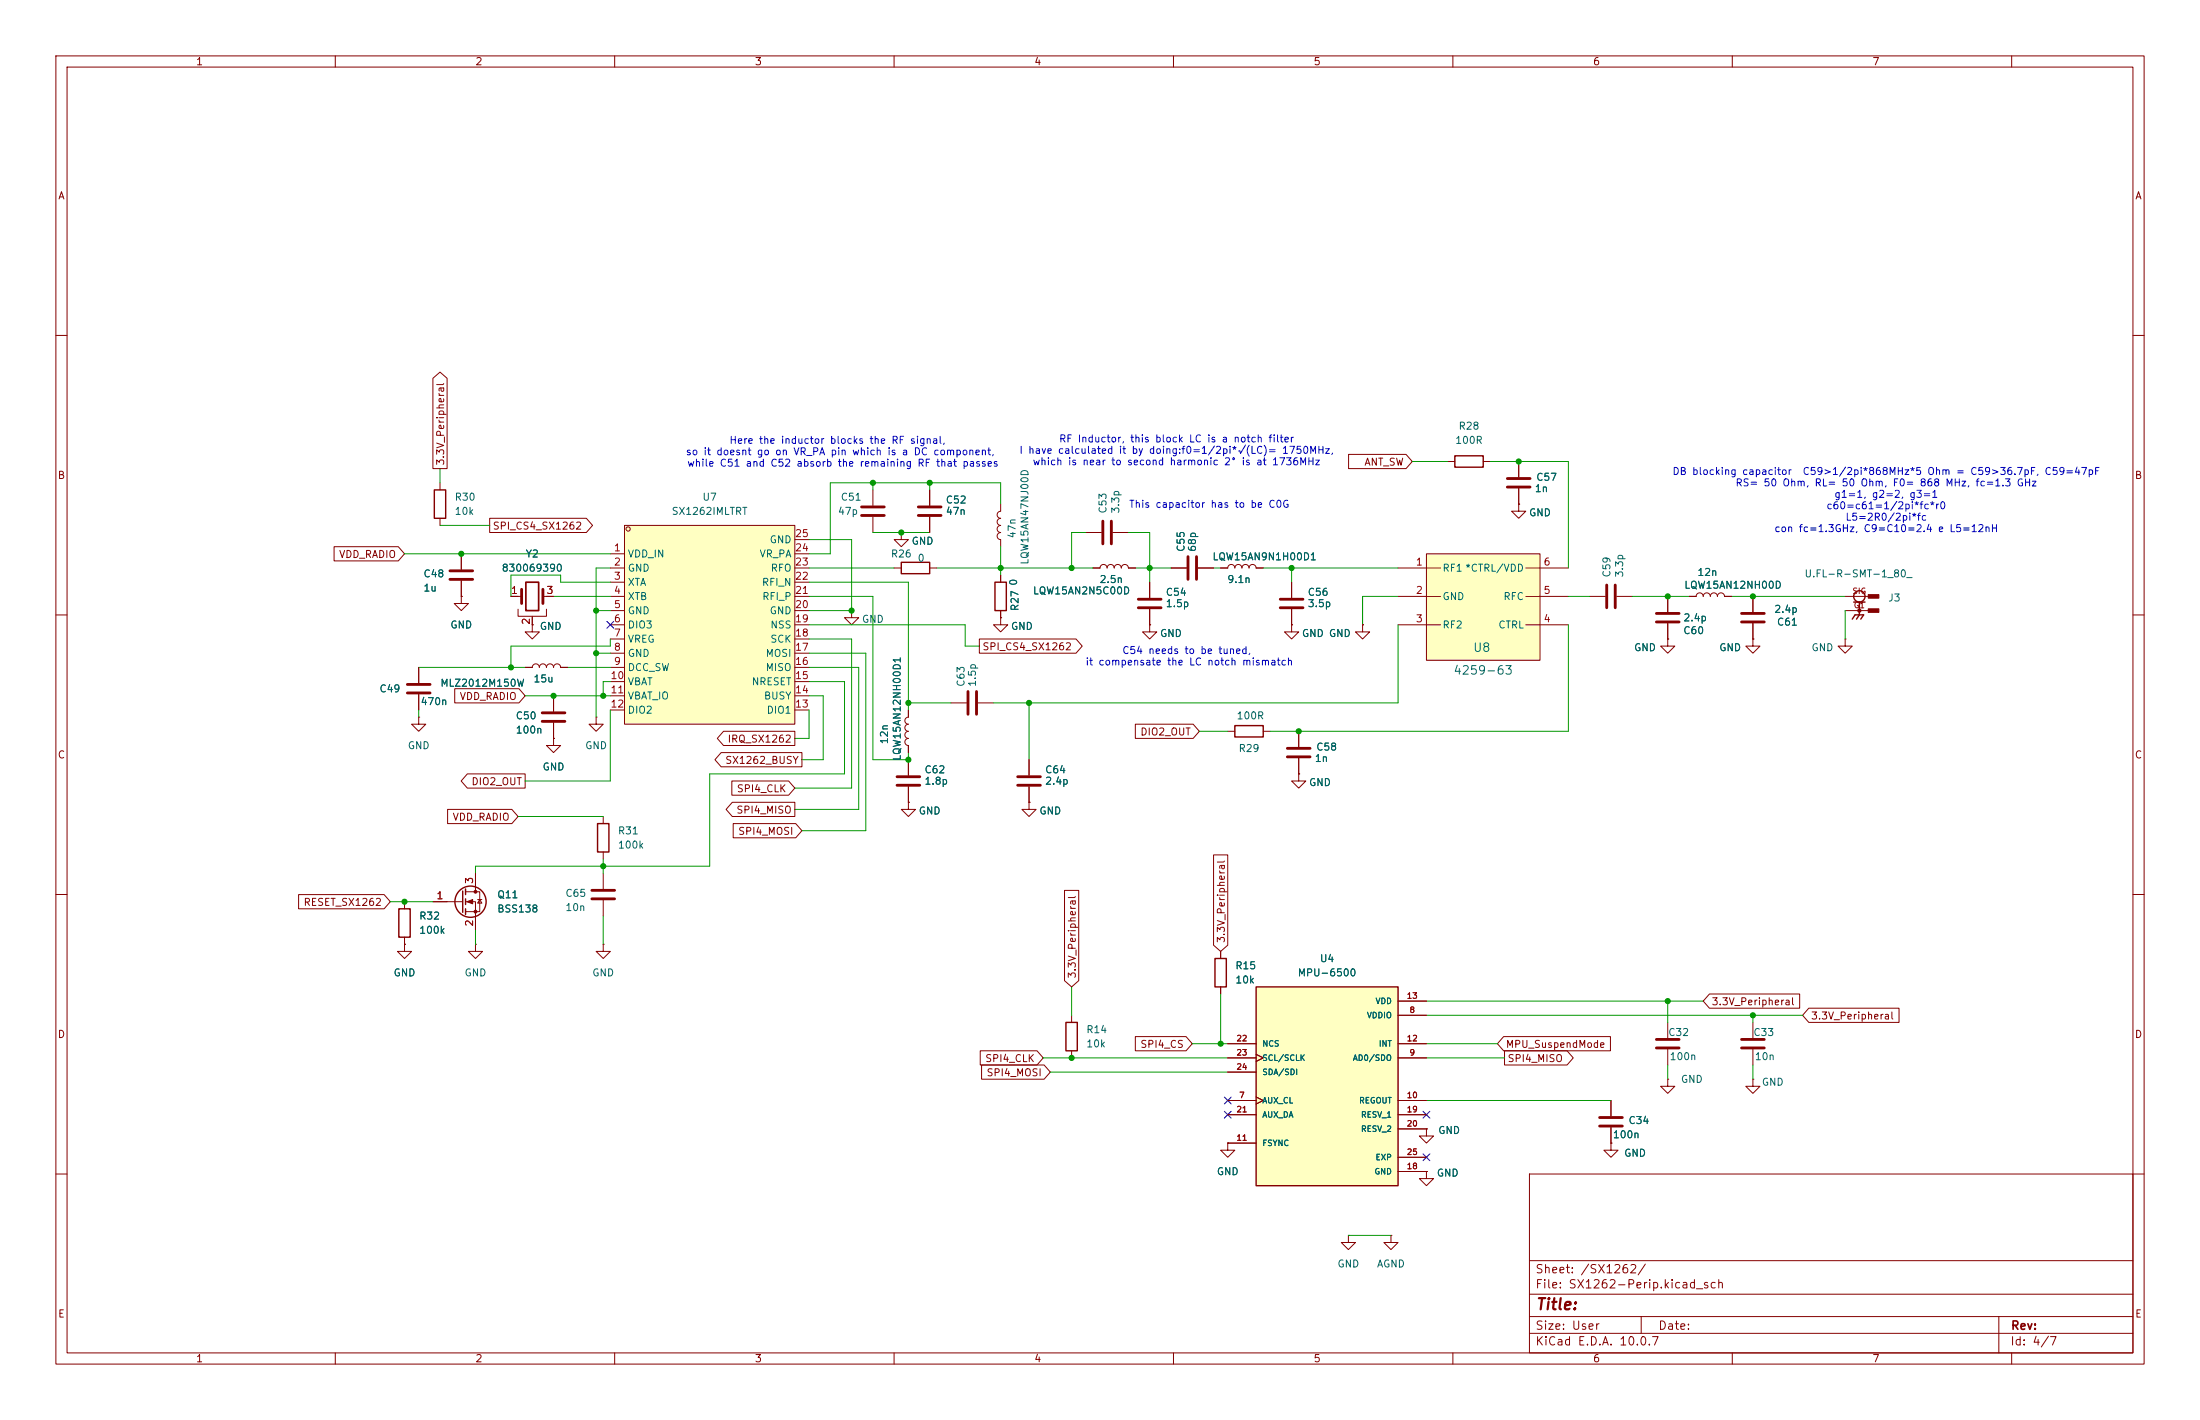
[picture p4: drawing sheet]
<svg xmlns="http://www.w3.org/2000/svg" width="394mm" height="254mm" viewBox="0 0 394 254" stroke-linecap="round" stroke-linejoin="round" font-family="sans-serif">
<g fill="none" stroke="#840000" stroke-width=".18">
<path d="M10 10h373.7v234h-373.7zM12 12h369.7v230h-369.7zM60 10v2M110 10v2M160 10v2M210 10v2M260 10v2M310 10v2M360 10v2M10 60h2M381.7 60h2M10 110h2"/>
<path d="M179.1 110.5v1.3h1.2l-1.2 1.2-1.3-1.2h1.3M179.1 110.5h.1M179.1 102.9v1.2M179.1 109.2v1.3M330.2 114.3v1.3h1.3l-1.3 1.2-1.3-1.2h1.3M330.2 114.3h.1M381.7 110h2M99.1 124.5v2.8M99.1 129.3v2.8M10 160h2M381.7 160h2M218.4 170.2v1.3"/>
<path d="M218.4 176.5v1.3M191.8 181.6v1.3M191.8 188v1.2M313.7 193v1.3h1.3l-1.3 1.3-1.3-1.3h1.3M313.7 193h.1M313.7 182.9v2.8M313.7 187.7v2.8M10 210h2M219.7 204.5v1.2h1.3l-1.3 1.3-1.3-1.3h1.3M219.7 204.5h.1M255.3 201.9v1.3h1.2l-1.2 1.3-1.3-1.3h1.3M255.3 201.9h.1"/>
<path d="M255.3 209.6v1.2h1.2l-1.2 1.3-1.3-1.3h1.3M255.3 209.6h.1M273.7 210h108v32h-108zM381.7 210h2M241.3 221v1.3h1.3l-1.3 1.2-1.3-1.2h1.3M241.3 221h.1M248.9 221v1.3h1.3l-1.3 1.2-1.3-1.2h1.3M248.9 221h.1M273.7 238.5h108M273.7 235.5h108M273.7 231.5h108M273.7 225.5h108"/>
<path d="M293.7 235.5v3M357.7 235.5v6.5M60 242v2M110 242v2M160 242v2M210 242v2M260 242v2M310 242v2M360 242v2"/>
</g>
<path d="M178.1 104.1h2v5.1h-2zM217.4 171.5h2.1v5h-2.1zM190.8 182.9h2v5.1h-2z" fill="none" stroke="#840000" stroke-width=".25"/>
<path d="M97 127.5h4.1M97 129h4.1M311.7 185.9h4M311.7 187.5h4" fill="none" stroke="#840000" stroke-width=".51"/>
<path d="M255.3 99.1h20.3v19h-20.3z" fill="#ffffc2"/>
<g fill="none" stroke="#840000" stroke-width=".18">
<path d="M255.3 99.1h20.3v19h-20.3zM250.2 101.6h7.6M250.2 106.7h7.6M250.2 111.8h7.6M273 101.6h7.7M273 106.7h7.7M273 111.8h7.7M302.3 106.7h1.2a.64 .64 0 0 1 .7-.7 .64 .64 0 0 1 .6 .7 .64 .64 0 0 1 .6-.7 .64 .64 0 0 1 .7 .7 .64 .64 0 0 1 .6-.7 .64 .64 0 0 1 .6 .7 .64 .64 0 0 1 .7-.7 .64 .64 0 0 1 .6 .7h1.3M313.7 106.7v2.8M313.7 111.5v2.8M330.2 106.7h5.1M330.2 109.2h5.1"/>
<path d="M83.3 159.5h2.6v3.6h-2.6M85.1 156.2v3.3M107.9 156.2v2.8M77.5 161.3h5.3M83.3 161.3h1.8v5.1M85.1 168.9v1.3h1.3l-1.3 1.3-1.3-1.3h1.3M85.1 168.9h.1M85.5 160.9h.7M85.9 160.9l.3 .6h-.7zM107.9 168.9v1.3h1.3l-1.3 1.3-1.2-1.3h1.2M107.9 168.9h.1M107.9 161v2.8"/>
</g>
<g fill="none" stroke="#840000" stroke-width=".25">
<path d="M331.5 110.7l.5-.7h1.5l-.5 .7M331.7 107.7h2.1M332.7 107.7v2.3l-.5 .7M82.8 159.4v3.8M83.3 159v1M83.3 160.8v1M83.3 162.6v1"/>
<circle cx="332.7" cy="109.2" r=".25"/>
<circle cx="332.7" cy="106.7" r="1.02"/>
<circle cx="84.2" cy="161.3" r="2.79"/>
</g>
<g fill="#840000" stroke="#840000" stroke-width=".18">
<path d="M83.6 161.3l1-.4v.8z"/>
<path d="M334.3 106.4h1.9v.6h-1.9z"/>
<path d="M334.3 108.9h1.9v.6h-1.9z"/>
<circle cx="85.1" cy="159.5" r=".25"/>
<circle cx="85.1" cy="163.1" r=".25"/>
</g>
<path d="M311.7 111.3h4M311.7 109.7h4M105.9 159.3h4.1M105.9 160.8h4.1" fill="none" stroke="#840000" stroke-width=".51"/>
<path d="M224.8 176.5h25.4v35.6h-25.4z" fill="#ffffc2"/>
<path d="M77.7 87.6h2.1v5.1h-2.1zM161.3 100.6h5.1v2h-5.1zM221 129.8h5.1v2h-5.1zM106.9 147.3h2.1v5.1h-2.1zM71.4 162.6h2v5h-2zM224.8 176.5h25.4v35.6h-25.4z" fill="none" stroke="#840000" stroke-width=".25"/>
<g fill="none" stroke="#840000" stroke-width=".18">
<path d="M78.7 86.4v1.2M78.7 92.7v1.3M82.5 99.1v2.8M179.1 90.2v1.2a.64 .64 0 0 0-.7 .7 .64 .64 0 0 0 .7 .6 .64 .64 0 0 0-.7 .7 .64 .64 0 0 0 .7 .6 .64 .64 0 0 0-.7 .6 .64 .64 0 0 0 .7 .7 .63 .63 0 0 0-.7 .6 .63 .63 0 0 0 .7 .6v1.3M271.8 90.2v1.2h1.2l-1.2 1.3-1.3-1.3h1.3M271.8 90.2h.1M271.8 82.6v2.7M271.8 87.4v2.8M74.9 119.4v2.8M82.5 106.7v1.3h1.3l-1.3 1.2-1.2-1.2h1.2M82.5 106.7h.1M82.5 103.9v2.8"/>
<path d="M91.4 106.7h1.9M92.7 109v1.2h5.1v-1.2M94 119.4h1.2a.64 .64 0 0 1 .7-.7 .64 .64 0 0 1 .6 .7 .64 .64 0 0 1 .7-.7 .64 .64 0 0 1 .6 .7 .64 .64 0 0 1 .6-.7 .64 .64 0 0 1 .7 .7 .64 .64 0 0 1 .6-.7 .64 .64 0 0 1 .6 .7h1.3M95.2 111.8v1.2h1.3l-1.3 1.3-1.2-1.3h1.2M95.2 111.8h.1M95.2 110.2v1.6M97.2 106.7h1.9M160 101.6h1.3M166.4 101.6h1.2M209.5 101.6h2.8M214.4 101.6h2.8M218.4 101.6h1.3a.64 .64 0 0 1 .6-.6 .64 .64 0 0 1 .7 .6 .64 .64 0 0 1 .6-.6 .64 .64 0 0 1 .6 .6 .64 .64 0 0 1 .7-.6 .64 .64 0 0 1 .6 .6 .64 .64 0 0 1 .7-.6 .64 .64 0 0 1 .6 .6h1.3"/>
<path d="M284.5 106.7h2.8M289.3 106.7h2.8M298.4 114.3v1.3h1.3l-1.3 1.2-1.2-1.2h1.2M298.4 114.3h.1M298.4 106.7v2.8M298.4 111.5v2.8M313.7 114.3v1.3h1.3l-1.3 1.2-1.3-1.2h1.3M313.7 114.3h.1M74.9 128.3v1.2h1.3l-1.3 1.3-1.2-1.3h1.2M74.9 128.3h.1M74.9 124.2v2.8M99.1 132.1v1.3h1.2l-1.2 1.2-1.3-1.2h1.3"/>
<path d="M99.1 132.1h.1M106.7 128.3v1.2h1.2l-1.2 1.3-1.3-1.3h1.3M106.7 128.3h.1M162.6 129.5a.64 .64 0 0 0-.7 .7 .64 .64 0 0 0 .7 .6 .64 .64 0 0 0-.7 .7 .64 .64 0 0 0 .7 .6 .63 .63 0 0 0-.7 .6 .63 .63 0 0 0 .7 .7v1.2M162.6 127v1.3a.63 .63 0 0 0-.7 .6 .63 .63 0 0 0 .7 .6M162.6 135.9v2.8M184.1 135.9v2.8M219.7 130.8h1.3M226.1 130.8h1.2M232.4 138.4v1.3h1.3l-1.3 1.3-1.3-1.3h1.3M232.4 138.4h.1M232.4 130.8v2.8"/>
<path d="M232.4 135.6v2.8M107.9 146.1v1.2M107.9 152.4v1.3M162.6 143.5v1.3h1.2l-1.2 1.3-1.3-1.3h1.3M162.6 143.5h.1M162.6 140.7v2.8M184.1 140.7v2.8M72.4 168.9v1.3h1.3l-1.3 1.3-1.3-1.3h1.3M72.4 168.9h.1M72.4 161.3v1.3M72.4 167.6v1.3M250.2 179.1h5.1"/>
<path d="M219.7 196.9h5.1M219.7 189.2h5.1M219.7 186.7h5.1M219.7 199.4h5.1M219.7 191.8h5.1M224.8 196.2l1.3 .7-1.3 .6M224.8 188.6l1.3 .6-1.3 .7M250.2 196.9h5.1M250.2 181.6h5.1M250.2 189.2h5.1M250.2 186.7h5.1M250.2 199.4h5.1"/>
<path d="M288.3 196.9v2.7M298.4 193v1.3h1.3l-1.3 1.3-1.2-1.3h1.2M298.4 193h.1M298.4 182.9v2.8M298.4 187.7v2.8M219.7 204.5h5.1M250.2 209.6h5.1M250.2 201.9h5.1M250.2 207h5.1M288.3 204.5v1.2h1.3l-1.3 1.3-1.3-1.3h1.3M288.3 204.5h.1M288.3 201.7v2.8"/>
</g>
<g fill="none" stroke="#840000" stroke-width=".51">
<path d="M212.6 99.6v4M214.1 99.6v4M269.7 85.6h4.1M269.7 87.1h4.1M80.5 102.1h4.1M80.5 103.6h4.1M93.3 105.4v2.6M97.2 105.4v2.6M287.5 104.6v4.1M289.1 104.6v4.1M296.4 111.3h4.1M296.4 109.7h4.1"/>
<path d="M72.9 122.4h4.1M72.9 124h4.1M160.5 138.9h4.1M182.1 138.9h4.1M230.4 133.9h4M230.4 135.4h4M160.5 140.5h4.1M182.1 140.5h4.1M286.3 199.9h4M296.4 185.9h4.1M296.4 187.5h4.1M286.3 201.4h4"/>
</g>
<path d="M94.1 104.1h2.3v5.1h-2.3z" fill="none" stroke="#840000" stroke-width=".3"/>
<path d="M111.8 94h30.4v35.5h-30.4z" fill="#ffffc2"/>
<g fill="none" stroke="#840000" stroke-width=".18">
<path d="M77.5 67.7l1.2-1.1 1.3 1.1v16.1h-2.5zM59.8 97.8h11.5l1.1 1.3-1.1 1.2h-11.5zM82.5 99.1v2.8M87.6 92.7h17.3l1.1 1.3-1.1 1.3h-17.3zM109.2 99.1h2.6M111.8 94h30.4v35.5h-30.4zM142.2 99.1h2.6M142.2 96.5h2.6M156.2 87.6v2.8M156.2 92.5v2.8M161.3 95.3v1.2h1.3l-1.3 1.3-1.3-1.3h1.3M161.3 95.3h.1"/>
<path d="M166.4 87.6v2.8M166.4 92.5v2.8M194.3 95.3h2.8M199.1 95.3h2.8M241.3 81.3h10.3l1.1 1.3-1.1 1.2h-10.3zM259.1 82.6h1.2M265.4 82.6h1.3M271.8 90.2h.1M271.8 82.6v2.7M271.8 87.4v2.8M74.9 119.4v2.8M82.5 106.7h.1"/>
<path d="M82.5 103.9v2.8M91.4 106.7h1.3M94 119.4h1.2M95.2 111.8h.1M95.2 110.5v1.3M97.8 106.7h1.3M100.3 119.4h1.3M109.2 101.6h2.6M109.2 104.1h2.6M109.2 106.7h2.6M109.2 109.2h2.6M109.2 111.8h2.6"/>
<path d="M109.2 114.3h2.6M109.2 116.8h2.6M109.2 119.4h2.6M142.2 101.6h2.6M142.2 104.1h2.6M142.2 106.7h2.6M142.2 109.2h2.6M142.2 111.8h2.6M142.2 114.3h2.6M142.2 116.8h2.6M142.2 119.4h2.6M152.4 109.2v1.3h1.3l-1.3 1.3-1.3-1.3h1.3"/>
<path d="M152.4 109.2h.1M175.3 114.3h17.3l1.1 1.3-1.1 1.2h-17.3zM179.1 110.5h.1M179.1 102.9v1.2M179.1 109.2v1.3M195.6 101.6h1.2a.64 .64 0 0 1 .7-.6 .64 .64 0 0 1 .6 .6 .64 .64 0 0 1 .7-.6 .64 .64 0 0 1 .6 .6 .64 .64 0 0 1 .6-.6 .64 .64 0 0 1 .7 .6 .64 .64 0 0 1 .6-.6 .64 .64 0 0 1 .6 .6h1.3M205.7 111.8v1.2h1.3l-1.3 1.3-1.2-1.3h1.2M205.7 111.8h.1M205.7 104.1v2.8M205.7 109v2.8M209.5 101.6h2.8M214.4 101.6h2.8"/>
<path d="M218.4 101.6h1.3M224.8 101.6h1.3M231.1 111.8v1.2h1.3l-1.3 1.3-1.2-1.3h1.2M231.1 111.8h.1M231.1 104.1v2.8M231.1 109v2.8M243.8 111.8v1.2h1.3l-1.3 1.3-1.2-1.3h1.2M243.8 111.8h.1M298.4 114.3h.1M298.4 106.7v2.8M298.4 111.5v2.8M302.3 106.7h1.2"/>
<path d="M308.6 106.7h1.3M313.7 114.3h.1M313.7 106.7v2.8M313.7 111.5v2.8M74.9 124.2v2.8M81.4 123.2h11.5l1.1 1.3-1.1 1.2h-11.5zM83.6 138.4h10.4v2.6h-10.4l-1.1-1.3zM99.1 132.1h.1M99.1 124.5v2.8M99.1 129.3v2.8M109.2 121.9h2.6M109.2 124.5h2.6"/>
<path d="M109.2 127h2.6M129.1 134.6h14.4v2.6h-14.4l-1.2-1.3zM129.5 130.8h12.7v2.6h-12.7l-1.1-1.3zM131 139.7h10.1l1.1 1.3-1.1 1.2h-10.1zM142.2 121.9h2.6M142.2 124.5h2.6M142.2 127h2.6M162.6 127v1.3M162.6 133.4v1.2M162.6 135.9v2.8M170.2 125.7h2.8M175 125.7h2.8"/>
<path d="M184.1 135.9v2.8M203.2 129.5h10.3l1.1 1.3-1.1 1.3h-10.3zM232.4 138.4h.1M232.4 130.8v2.8M232.4 135.6v2.8M80.1 144.8h11.5l1.1 1.3-1.1 1.2h-11.5zM85.1 156.2v2.6M131 143.5h11.2v2.6h-11.2l-1.1-1.3zM131.2 147.3h11.2l1.1 1.3-1.1 1.3h-11.2zM162.6 143.5h.1M162.6 140.7v2.8M184.1 143.5v1.3h1.3l-1.3 1.3-1.2-1.3h1.2"/>
<path d="M184.1 143.5h.1M184.1 140.7v2.8M190.5 159.3h2.5v16.1l-1.2 1.1-1.3-1.1zM217.2 152.9h2.5v16.2l-1.3 1.1-1.2-1.1zM53.4 160h15.3l1.1 1.3-1.1 1.3h-15.3zM72.4 168.9h.1M72.4 161.3v1.3M72.4 167.6v1.3M77.5 161.3h2.5M85.1 163.8v2.6M218.4 170.2v1.3M218.4 176.5v1.3"/>
<path d="M250.2 179.1h5.1M305.9 177.8h16.2v2.5h-16.2l-1.1-1.2zM175.4 188h10.2l1.1 1.2-1.1 1.3h-10.2zM175.7 190.5h11.1l1.2 1.3-1.2 1.2h-11.1zM203.2 185.4h9l1.2 1.3-1.2 1.3h-9zM219.7 196.9h5.1M219.7 189.2h5.1M219.7 186.7h5.1M219.7 199.4h5.1M219.7 191.8h5.1M224.8 196.2l1.3 .7-1.3 .6M224.8 188.6l1.3 .6-1.3 .7"/>
<path d="M250.2 196.9h5.1M250.2 181.6h5.1M250.2 189.2h5.1M250.2 186.7h5.1M250.2 199.4h5.1M269.1 185.4h19.1v2.6h-19.1l-1.1-1.3zM269.2 188h11.2l1.1 1.2-1.1 1.3h-11.2zM288.3 196.9v2.7M323.7 180.3h16.1v2.6h-16.1l-1.1-1.3zM219.7 204.5h.1M219.7 204.5h5.1M250.2 209.6h5.1"/>
<path d="M250.2 201.9h5.1M250.2 207h5.1M255.3 201.9h.1M255.3 209.6h.1M288.3 204.5h.1M288.3 201.7v2.8"/>
<circle cx="112.4" cy="94.6" r=".38"/>
</g>
<path d="M154.2 90.7h4M154.2 92.2h4M164.3 90.7h4.1M164.3 92.2h4.1M197.4 93.2v4.1M198.9 93.2v4.1M203.7 107.2h4.1M203.7 108.7h4.1M229.1 107.2h4.1M229.1 108.7h4.1M173.2 123.7v4.1M174.8 123.7v4.1" fill="none" stroke="#840000" stroke-width=".51"/>
<path d="M260.3 81.5h5.1v2.1h-5.1z" fill="none" stroke="#840000" stroke-width=".25"/>
<g fill="none" stroke="#009600" stroke-width=".18">
<path d="M72.4 99.1h36.8M78.7 83.8v2.6M78.7 94h8.9M144.8 96.5h7.6v12.7h-7.6M156.2 86.4v1.2M156.2 95.3h10.2M166.4 86.4v1.2M179.1 90.2v-3.8h-30.5v12.7h-3.8M179.1 97.8v5.1M194.3 95.3h-2.5v6.3M201.9 95.3h3.8v8.8M252.7 82.6h6.4"/>
<path d="M266.7 82.6h14v19M74.9 119.4h19.1M99.1 106.7h10.1M101.6 119.4h7.6M106.7 109.2h2.5M106.7 116.8h2.5M109.2 101.6h-2.5v26.7M109.2 104.1h-8.9v-1.2h-8.9v3.8M109.2 114.3v1.3h-17.8v3.8M144.8 101.6h15.2M144.8 106.7h11.4v29.2h6.4v-1.3M144.8 104.1h17.8v22.9"/>
<path d="M144.8 114.3h7.6v26.7h-10.2M144.8 111.8h27.9v3.8h2.6M144.8 119.4h8.9v25.4h-11.5M144.8 116.8h10.1v31.8h-11.4M167.6 101.6h28M203.2 101.6h6.3M217.2 101.6h1.2M226.1 101.6h24.1M231.1 101.6v2.5M250.2 106.7h-6.4v5.1M250.2 111.8v13.9h-72.4M280.7 111.8v19h-53.4"/>
<path d="M280.7 106.7h3.8M292.1 106.7h10.2M309.9 106.7h20.3M330.2 109.2v5.1M74.9 127v1.3M94 124.5h15.2M109.2 121.9h-1.3v2.6M109.2 127v12.7h-15.2M144.8 124.5h2.5v11.4h-3.8M144.8 121.9h6.3v16.5h-24.1v16.5h-41.9v1.3M144.8 127v5.1h-2.6M162.6 125.7h7.6"/>
<path d="M184.1 125.7v10.2M214.6 130.8h5.1M92.7 146.1h15.2M107.9 153.7v2.5M69.8 161.3h7.7M85.1 166.4v2.5M107.9 163.8v5.1M191.8 176.5v5.1M218.4 177.8v8.9M255.3 179.1h49.5M298.4 179.1v3.8M186.7 189.2h33"/>
<path d="M188 191.8h31.7M213.4 186.7h6.3M255.3 189.2h13.9M255.3 196.9h33M255.3 181.6h67.3M255.3 186.7h12.7M298.4 190.5v2.5M313.7 181.6v1.3M313.7 190.5v2.5M241.3 221h7.6"/>
</g>
<path d="M108.6 111.2l1.2 1.2M109.8 111.2l-1.2 1.2M219.1 196.2l1.2 1.3M219.1 198.8l1.2 1.2M220.3 196.2l-1.2 1.3M220.3 198.8l-1.2 1.2M254.7 198.8l1.2 1.2M255.9 198.8l-1.2 1.2M254.7 206.4l1.2 1.2M255.9 206.4l-1.2 1.2" fill="none" stroke="#000084" stroke-width=".18"/>
<g fill="#009600" stroke="#009600" stroke-width=".18">
<circle cx="313.7" cy="106.7" r=".46"/>
<circle cx="298.4" cy="106.7" r=".46"/>
<circle cx="313.7" cy="181.6" r=".46"/>
<circle cx="298.4" cy="179.1" r=".46"/>
<circle cx="271.8" cy="82.6" r=".46"/>
<circle cx="191.8" cy="101.6" r=".46"/>
<circle cx="166.4" cy="86.4" r=".46"/>
<circle cx="156.2" cy="86.4" r=".46"/>
<circle cx="161.3" cy="95.3" r=".46"/>
<circle cx="179.1" cy="101.6" r=".46"/>
<circle cx="107.9" cy="124.5" r=".46"/>
<circle cx="99.1" cy="124.5" r=".46"/>
<circle cx="107.9" cy="154.9" r=".46"/>
<circle cx="72.4" cy="161.3" r=".46"/>
<circle cx="162.6" cy="135.9" r=".46"/>
<circle cx="162.6" cy="125.7" r=".46"/>
<circle cx="152.4" cy="109.2" r=".46"/>
<circle cx="191.8" cy="189.2" r=".46"/>
<circle cx="218.4" cy="186.7" r=".46"/>
<circle cx="106.7" cy="116.8" r=".46"/>
<circle cx="91.4" cy="119.4" r=".46"/>
<circle cx="82.5" cy="99.1" r=".46"/>
<circle cx="106.7" cy="109.2" r=".46"/>
<circle cx="232.4" cy="130.8" r=".46"/>
<circle cx="184.1" cy="125.7" r=".46"/>
<circle cx="205.7" cy="101.6" r=".46"/>
<circle cx="231.1" cy="101.6" r=".46"/>
</g>
<text font-size="2" fill="#840000" x="274.7" y="234.8">Title:</text>
<g font-size="1.5" fill="#006464">
<text x="263.5" y="117">U8</text>
<text x="260" y="121">4259-63</text>
</g>
<g font-size="1.5" fill="#840000">
<text x="274.7" y="230.8">File: SX1262-Perip.kicad_sch</text>
<text x="274.7" y="228.1">Sheet: /SX1262/</text>
<text x="274.7" y="238.2">Size: User</text>
<text x="296.7" y="238.2">Date:</text>
<text x="359.7" y="238.2">Rev:</text>
<text x="274.7" y="241">KiCad E.D.A. 10.0.7</text>
<text x="359.7" y="241">Id: 4/7</text>
</g>
<g font-size="1.3" fill="#840000">
<text x="35" y="12">1</text>
<text x="85" y="12">2</text>
<text x="135" y="12">3</text>
<text x="185" y="12">4</text>
<text x="235" y="12">5</text>
<text x="285" y="12">6</text>
<text x="335" y="12">7</text>
<text x="10.3" y="36">A</text>
<text x="382" y="36">A</text>
<text x="79.8" y="83.4" transform="rotate(-90 79.8 83.4)">3.3V_Peripheral</text>
<text x="244.1" y="83.6">ANT_SW</text>
<text x="10.2" y="86">B</text>
<text x="381.9" y="86">B</text>
<text x="88.1" y="95">SPI_CS4_SX1262</text>
<text x="60.6" y="100.1">VDD_RADIO</text>
<text x="175.7" y="116.6">SPI_CS4_SX1262</text>
<text x="82.2" y="125.5">VDD_RADIO</text>
<text x="204" y="131.9">DIO2_OUT</text>
<text x="10.2" y="136">C</text>
<text x="129.7" y="136.9">SX1262_BUSY</text>
<text x="130.1" y="133.1">IRQ_SX1262</text>
<text x="381.9" y="136">C</text>
<text x="84.3" y="140.8">DIO2_OUT</text>
<text x="131.8" y="142">SPI4_CLK</text>
<text x="80.9" y="147.1">VDD_RADIO</text>
<text x="131.7" y="145.8">SPI4_MISO</text>
<text x="132" y="149.6">SPI4_MOSI</text>
<text x="54.2" y="162.3">RESET_SX1262</text>
<text x="219.5" y="168.8" transform="rotate(-90 219.5 168.8)">3.3V_Peripheral</text>
<text x="192.8" y="175.1" transform="rotate(-90 192.8 175.1)">3.3V_Peripheral</text>
<text x="10.2" y="186">D</text>
<text x="306.2" y="180.1">3.3V_Peripheral</text>
<text x="324" y="182.7">3.3V_Peripheral</text>
<text x="381.9" y="186">D</text>
<text x="176.2" y="190.3">SPI4_CLK</text>
<text x="204" y="187.7">SPI4_CS</text>
<text x="269.4" y="187.7">MPU_SuspendMode</text>
<text x="269.7" y="190.3">SPI4_MISO</text>
<text x="176.4" y="192.8">SPI4_MOSI</text>
<text x="10.3" y="236">E</text>
<text x="382" y="236">E</text>
<text x="35" y="244">1</text>
<text x="85" y="244">2</text>
<text x="135" y="244">3</text>
<text x="185" y="244">4</text>
<text x="235" y="244">5</text>
<text x="285" y="244">6</text>
<text x="335" y="244">7</text>
</g>
<g font-size="1.3" fill="#006464">
<text x="260.9" y="77.2">R28</text>
<text x="260.3" y="79.7">100R</text>
<text x="81.3" y="89.9">R30</text>
<text x="125.6" y="89.9">U7</text>
<text x="150.4" y="89.9">C51</text>
<text x="274.6" y="88.3">1n</text>
<text x="274.8" y="86.3">C57</text>
<text x="81.3" y="92.4">10k</text>
<text x="120.1" y="92.4">SX1262IMLTRT</text>
<text x="149.8" y="92.4">47p</text>
<text x="169.1" y="90.4">C52</text>
<text x="169.1" y="92.4">47n</text>
<text x="198.3" y="92" transform="rotate(-90 198.3 92)">C53</text>
<text x="200.6" y="92" transform="rotate(-90 200.6 92)">3.3p</text>
<text x="273.5" y="92.7">GND</text>
<text x="94" y="100">Y2</text>
<text x="112.2" y="100">VDD_IN</text>
<text x="135.8" y="100">VR_PA</text>
<text x="137.6" y="97.5">GND</text>
<text x="159.3" y="100">R26</text>
<text x="163" y="97.7">GND</text>
<text x="164.1" y="100.8">0</text>
<text x="182.1" y="96.4" transform="rotate(-90 182.1 96.4)">47n</text>
<text x="184.4" y="101.1" transform="rotate(-90 184.4 101.1)">LQW15AN47NJ00D</text>
<text x="212.3" y="98.8" transform="rotate(-90 212.3 98.8)">C55</text>
<text x="214.3" y="98.8" transform="rotate(-90 214.3 98.8)">68p</text>
<text x="216.9" y="100.5">LQW15AN9N1H00D1</text>
<text x="75.7" y="103.6">C48</text>
<text x="75.7" y="106.1">1u</text>
<text x="89.7" y="102.6">830069390</text>
<text x="112.2" y="102.6">GND</text>
<text x="112.2" y="105.1">XTA</text>
<text x="112.2" y="107.6">XTB</text>
<text x="136.2" y="105.1">RFI_N</text>
<text x="136.3" y="107.6">RFI_P</text>
<text x="137.8" y="102.6">RFO</text>
<text x="182.3" y="104.9" transform="rotate(-90 182.3 104.9)">0</text>
<text x="184.7" y="106.6">LQW15AN2N5C00D</text>
<text x="196.7" y="104.6">2.5n</text>
<text x="208.5" y="106.9">C54</text>
<text x="219.5" y="104.6">9.1n</text>
<text x="233.9" y="106.9">C56</text>
<text x="258" y="102.6">RF1 *CTRL/VDD</text>
<text x="258" y="107.6">GND</text>
<text x="268.9" y="107.6">RFC</text>
<text x="288.5" y="103.4" transform="rotate(-90 288.5 103.4)">C59</text>
<text x="290.8" y="103.4" transform="rotate(-90 290.8 103.4)">3.3p</text>
<text x="301.3" y="105.6">LQW15AN12NH00D</text>
<text x="303.7" y="103.3">12n</text>
<text x="322.8" y="103.6">U.FL-R-SMT-1_80_</text>
<text x="337.8" y="107.9">J3</text>
<text x="80.5" y="112.7">GND</text>
<text x="96.5" y="113">GND</text>
<text x="112.2" y="110.2">GND</text>
<text x="112.2" y="112.7">DIO3</text>
<text x="137.6" y="110.2">GND</text>
<text x="137.8" y="112.7">NSS</text>
<text x="154.1" y="111.7">GND</text>
<text x="180.8" y="113">GND</text>
<text x="182.6" y="109.4" transform="rotate(-90 182.6 109.4)">R27</text>
<text x="208.5" y="108.9">1.5p</text>
<text x="233.9" y="108.9">3.5p</text>
<text x="258" y="112.7">RF2</text>
<text x="268" y="112.7">CTRL</text>
<text x="301.1" y="113.7">C60</text>
<text x="301.2" y="111.5">2.4p</text>
<text x="317.4" y="109.9">2.4p</text>
<text x="317.9" y="112.2">C61</text>
<text x="112.2" y="115.3">VREG</text>
<text x="112.2" y="117.8">GND</text>
<text x="136.9" y="117.8">MOSI</text>
<text x="137.8" y="115.3">SCK</text>
<text x="207.5" y="114.2">GND</text>
<text x="232.9" y="114.2">GND GND</text>
<text x="292.3" y="116.8">GND</text>
<text x="307.6" y="116.8">GND</text>
<text x="324.1" y="116.8">GND</text>
<text x="67.8" y="124.2">C49</text>
<text x="78.7" y="123.1">MLZ2012M150W</text>
<text x="95.4" y="122.4">15u</text>
<text x="112.2" y="120.3">DCC_SW</text>
<text x="112.2" y="122.9">VBAT</text>
<text x="112.2" y="125.4">VBAT_IO</text>
<text x="134.4" y="122.9">NRESET</text>
<text x="136.6" y="125.4">BUSY</text>
<text x="136.9" y="120.3">MISO</text>
<text x="172.9" y="123" transform="rotate(-90 172.9 123)">C63</text>
<text x="175" y="123" transform="rotate(-90 175 123)">1.5p</text>
<text x="75.2" y="126.4">470n</text>
<text x="92.2" y="129">C50</text>
<text x="92.2" y="131.5">100n</text>
<text x="112.2" y="128">DIO2</text>
<text x="137.1" y="128">DIO1</text>
<text x="221.2" y="129">100R</text>
<text x="72.9" y="134.3">GND</text>
<text x="104.6" y="134.3">GND</text>
<text x="159.2" y="133.2" transform="rotate(-90 159.2 133.2)">12n</text>
<text x="161.5" y="136.2" transform="rotate(-90 161.5 136.2)">LQW15AN12NH00D1</text>
<text x="221.5" y="134.8">R29</text>
<text x="235.2" y="136.6">1n</text>
<text x="235.4" y="134.6">C58</text>
<text x="97" y="138.1">GND</text>
<text x="165.3" y="138.6">C62</text>
<text x="165.3" y="140.7">1.8p</text>
<text x="186.9" y="138.6">C64</text>
<text x="186.9" y="140.7">2.4p</text>
<text x="234.2" y="140.9">GND</text>
<text x="110.5" y="149.6">R31</text>
<text x="164.3" y="146">GND</text>
<text x="185.9" y="146">GND</text>
<text x="110.5" y="152.1">100k</text>
<text x="88.9" y="161">Q11</text>
<text x="101.1" y="160.7">C65</text>
<text x="74.9" y="164.8">R32</text>
<text x="74.9" y="167.3">100k</text>
<text x="88.9" y="163.5">BSS138</text>
<text x="101.1" y="163.3">10n</text>
<text x="221" y="173.7">R15</text>
<text x="236.1" y="172.4">U4</text>
<text x="70.3" y="175">GND</text>
<text x="83" y="175">GND</text>
<text x="105.9" y="175">GND</text>
<text x="221" y="176.2">10k</text>
<text x="232.1" y="175">MPU-6500</text>
<text x="194.3" y="185.1">R14</text>
<text x="298.4" y="185.6">C32</text>
<text x="313.7" y="185.6">C33</text>
<text x="194.3" y="187.7">10k</text>
<text x="298.7" y="189.9">100n</text>
<text x="313.9" y="189.9">10n</text>
<text x="300.7" y="194">GND</text>
<text x="315.2" y="194.5">GND</text>
<text x="257.3" y="203.1">GND</text>
<text x="288.5" y="203.9">100n</text>
<text x="291.3" y="201.4">C34</text>
<text x="290.5" y="207.2">GND</text>
<text x="217.6" y="210.5">GND</text>
<text x="257" y="210.8">GND</text>
<text x="239.2" y="227">GND</text>
<text x="246.3" y="227">AGND</text>
</g>
<g font-size="1.3" fill="#0000c2">
<text x="122.6" y="81.7">so it doesnt go on VR_PA pin which is a DC component,</text>
<text x="122.9" y="83.8">while C51 and C52 absorb the remaining RF that passes</text>
<text x="130.4" y="79.7">Here the inductor blocks the RF signal,</text>
<text x="182.3" y="81.5">I have calculated it by doing:f0=1/2pi*√(LC)= 1750MHz,</text>
<text x="184.7" y="83.5">which is near to second harmonic 2° is at 1736MHz</text>
<text x="189.4" y="79.4">RF Inductor, this block LC is a notch filter</text>
<text x="299.2" y="85.3">DB blocking capacitor</text>
<text x="310.5" y="87.3">RS= 50 Ohm, RL= 50 Ohm, F0= 868 MHz, fc=1.3 GHz​‌</text>
<text x="322.5" y="85.3">C59&gt;1/2pi*868MHz*5 Ohm = C59&gt;36.7pF, C59=47pF​‌</text>
<text x="328.2" y="89.4">g1=1, g2=2, g3=1​‌</text>
<text x="201.9" y="91.1">This capacitor has to be C0G</text>
<text x="317.4" y="95.5">con fc=1.3GHz, C9=C10=2.4 e L5=12nH</text>
<text x="326.7" y="91.4">c60=c61=1/2pi*fc*r0​‌</text>
<text x="330.2" y="93.4">L5=2R0/2pi*fc​‌</text>
<text x="194.2" y="119.3">it compensate the LC notch mismatch</text>
<text x="200.7" y="117.3">C54 needs to be tuned,</text>
</g>
<g font-size="1.3" fill="#a90000">
<text x="109.8" y="98.9">1</text>
<text x="109.8" y="101.5">2</text>
<text x="142.2" y="101.5">23</text>
<text x="142.2" y="98.9">24</text>
<text x="142.2" y="96.4">25</text>
<text x="253.3" y="101.5">1</text>
<text x="276.1" y="101.5">6</text>
<text x="91.3" y="106.5">1</text>
<text x="97.7" y="106.5">3</text>
<text x="109.8" y="104">3</text>
<text x="109.8" y="106.5">4</text>
<text x="142.2" y="106.5">21</text>
<text x="142.2" y="104">22</text>
<text x="253.3" y="106.5">2</text>
<text x="276.1" y="106.5">5</text>
<text x="95.1" y="111.9" transform="rotate(-90 95.1 111.9)">2</text>
<text x="109.8" y="109.1">5</text>
<text x="109.8" y="111.6">6</text>
<text x="142.2" y="111.6">19</text>
<text x="142.2" y="109.1">20</text>
<text x="253.3" y="111.6">3</text>
<text x="276.1" y="111.6">4</text>
<text x="109.8" y="114.2">7</text>
<text x="109.8" y="116.7">8</text>
<text x="109.8" y="119.2">9</text>
<text x="142.2" y="119.2">16</text>
<text x="142.2" y="116.7">17</text>
<text x="142.2" y="114.2">18</text>
<text x="109.2" y="121.8">10</text>
<text x="109.2" y="124.3">11</text>
<text x="142.2" y="124.3">14</text>
<text x="142.2" y="121.8">15</text>
<text x="109.2" y="126.9">12</text>
<text x="142.2" y="126.9">13</text>
<text x="78" y="161.2">1</text>
<text x="85" y="158.2" transform="rotate(-90 85 158.2)">3</text>
<text x="85" y="165.8" transform="rotate(-90 85 165.8)">2</text>
</g>
<g font-size="1" fill="#a90000">
<text x="331.4" y="106.5">SIG</text>
<text x="331.6" y="109">G1</text>
<text x="251.7" y="178.9">13</text>
<text x="252.1" y="181.4">8</text>
<text x="221.2" y="186.5">22</text>
<text x="221.2" y="189">23</text>
<text x="221.2" y="191.6">24</text>
<text x="251.7" y="186.5">12</text>
<text x="252.1" y="189">9</text>
<text x="221.7" y="196.7">7</text>
<text x="251.7" y="196.7">10</text>
<text x="221.2" y="199.2">21</text>
<text x="251.7" y="199.2">19</text>
<text x="251.7" y="201.7">20</text>
<text x="221.2" y="204.3">11</text>
<text x="251.7" y="209.4">18</text>
<text x="251.7" y="206.8">25</text>
</g>
<g font-size="1" fill="#006464">
<text x="246.1" y="179.8">VDD</text>
<text x="244.5" y="182.4">VDDIO</text>
<text x="225.8" y="187.5">NCS</text>
<text x="225.8" y="190">SCL/SCLK</text>
<text x="242" y="190">AD0/SDO</text>
<text x="246.6" y="187.5">INT</text>
<text x="225.8" y="197.6">AUX_CL</text>
<text x="225.8" y="192.5">SDA/SDI</text>
<text x="243.1" y="197.6">REGOUT</text>
<text x="225.8" y="200.2">AUX_DA</text>
<text x="243.5" y="200.2">RESV_1</text>
<text x="243.5" y="202.7">RESV_2</text>
<text x="225.8" y="205.2">FSYNC</text>
<text x="246.1" y="207.8">EXP</text>
<text x="245.9" y="210.3">GND</text>
</g>
</svg>
